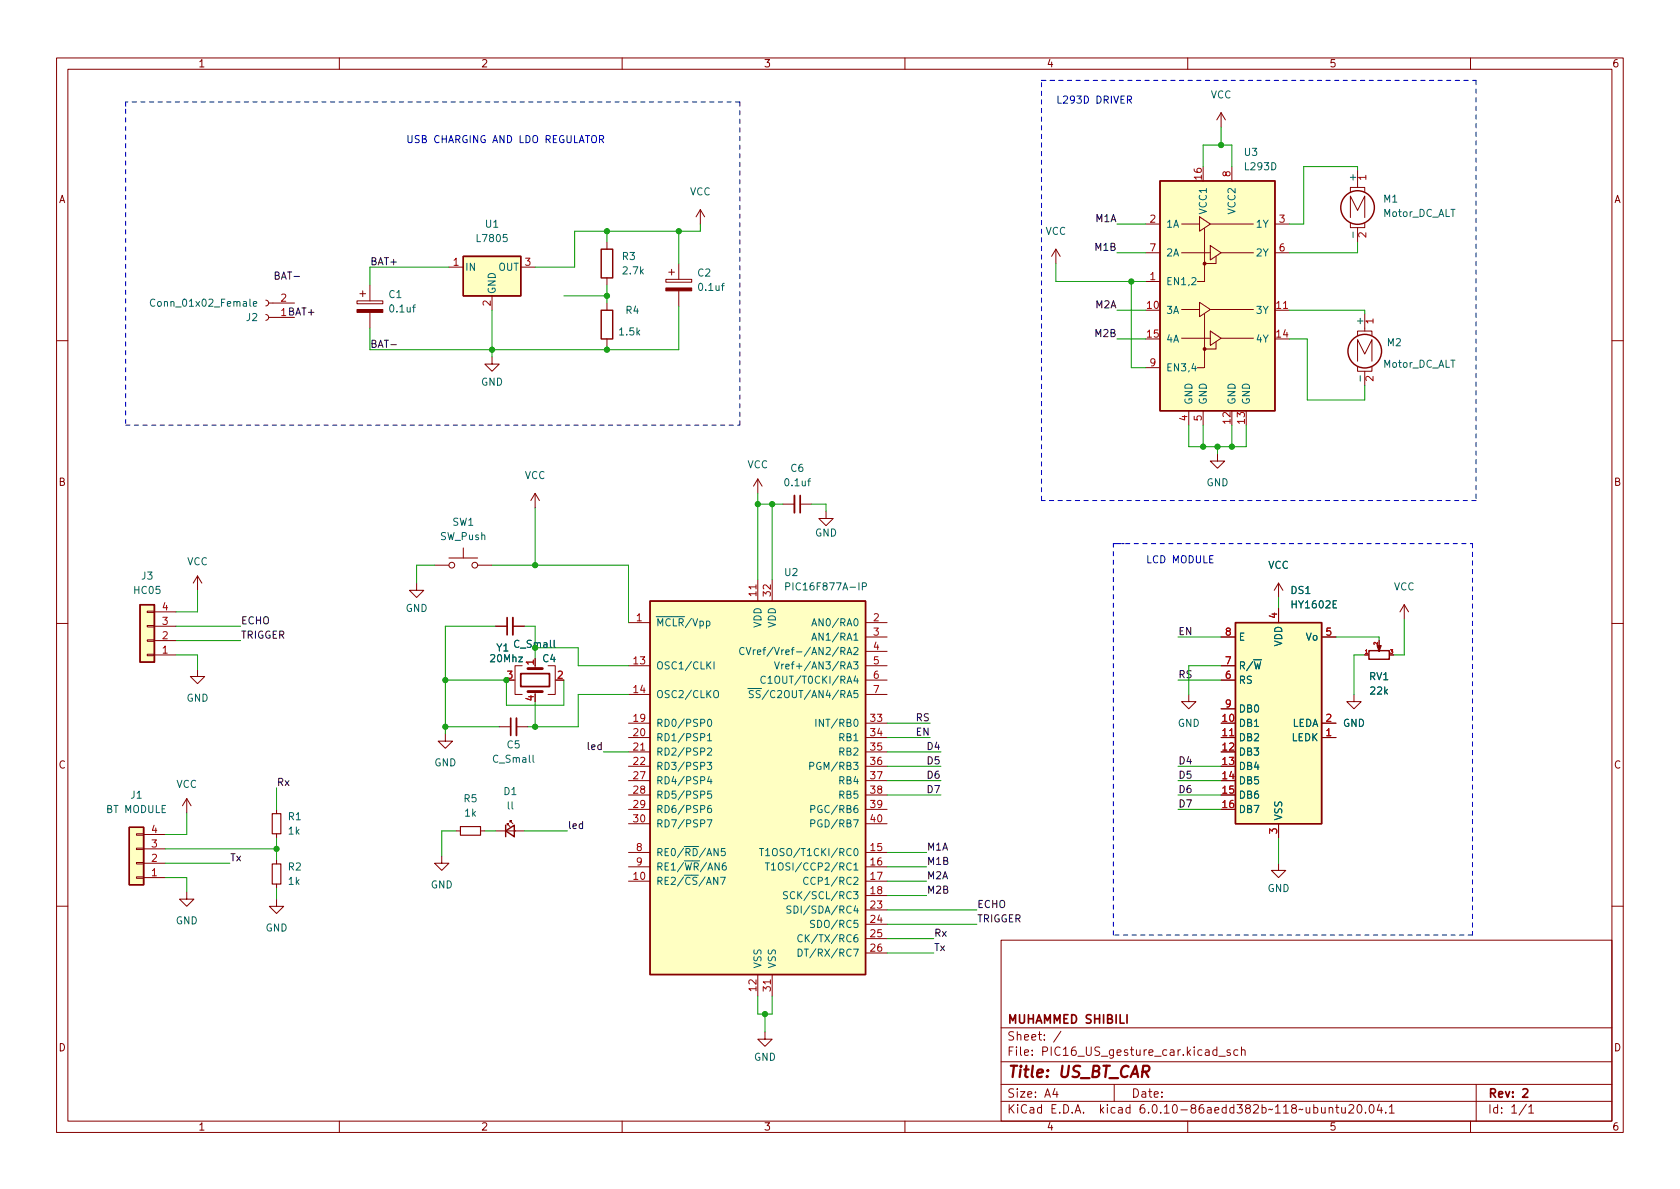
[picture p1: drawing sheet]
<svg xmlns="http://www.w3.org/2000/svg" width="297mm" height="210mm" viewBox="0 0 297 210" stroke-linecap="round" stroke-linejoin="round" font-family="sans-serif">
<g fill="none" stroke="#840000" stroke-width=".18">
<path d="M10 10.2h277v190.1h-277zM12 12.2h273v186.1h-273zM60 10.2v2M110 10.2v2M160 10.2v2M210 10.2v2M215.9 19.9l-.8 1.3M215.9 19.9v2.6M215.9 19.9l.8 1.3M260 10.2v2M123.8 37.1l-.7 1.2M123.8 37.1v2.5"/>
<path d="M123.8 37.1l.8 1.2M202.6 39.6h2.5M208.9 39.6h3.2M212.1 38.3l1.9 1.3-1.9 1.3zM214 39.6h7.6M217.8 29.5v2.5M225.4 39.6h2.6M238.8 39.5v.8h2.5v-.8M238.8 33.9v-.8h2.5v.8M238.8 38.5v-3.8l1.2 2.5 1.3-2.5v3.8M240 30.1v3M47 53.1l.3 .1 .2 .4-.2 .3-.3 .2"/>
<path d="M47 55.6l.3 .2 .2 .3-.2 .4-.3 .1M47.5 53.6h4.6M47.5 56.1h4.6M63.1 53.2h4.6v.5h-4.6zM63.6 51.9h1M64.1 51.4v1M65.4 50.4v2.8M65.4 55.2v2.8M79.4 47.2h2.5M87 52.3v2.6M92.1 47.2h2.5M107.3 42.8v1.3"/>
<path d="M107.3 49.1v1.3M107.3 53.6v1.3M107.3 59.9v1.3M117.7 49.4h4.6v.5h-4.6zM118.2 48.1h1.1M118.7 47.6v1M120 46.6v2.8M120 51.4v2.8M186.7 44.1l-.8 1.2M186.7 44.1v2.5M186.7 44.1l.8 1.2M202.6 44.7h2.5"/>
<path d="M202.6 49.8h2.5M208.9 59.8h5.1M208.9 54.7h3.2M208.9 44.7h5.1M212.1 53.5l1.9 1.2-1.9 1.3zM213 55.5v9.5h-1.3M213 40.4v9.4h-1.3M214 58.5l1.9 1.3-1.9 1.3zM214 43.4l1.9 1.3-1.9 1.3zM214 54.7h7.6M215 45.3v1.3h-2M215.9 59.8h5.7"/>
<path d="M215.9 44.7h5.7M225.4 44.7h2.6M225.4 54.9h2.6M240 59.3v-.8h2.6v.8M240 40.3v2.5M241.3 55.5v3M10 60.2h2M87 63.1v1.3h1.3l-1.3 1.3-1.3-1.3h1.3M202.6 65h2.5M210.2 72.6v2.6M212.7 72.6v2.6M215 60.4v1.3h-2"/>
<path d="M240 64.9v.8h2.6v-.8M240 63.9v-3.8l1.3 2.5 1.3-2.5v3.8M241.3 65.7v2.5M285 60.2h2M76.8 99.9h2.6M79.4 98.7h5.1M81.9 96.9v1.8M84.5 99.9h2.5M94.6 87.2l-.7 1.3M94.6 87.2v2.6M94.6 87.2l.8 1.3M134 84.7v2.5"/>
<path d="M134 84.7l-.8 1.3M134 84.7l.7 1.3M138.4 89.1h2.1M141.5 89.1h2M146 90.4v1.3h1.3l-1.3 1.3-1.2-1.3h1.2M215.3 80.3v1.2h1.2l-1.2 1.3-1.3-1.3h1.3M10 110.2h2M26 108.1h1.3v.2h-1.3zM26 110.6h1.3v.3h-1.3zM26 113.2h1.3v.2h-1.3zM26 115.7h1.3v.2h-1.3zM27.3 110.7h3.8"/>
<path d="M27.3 115.8h3.8M27.3 113.3h3.8M27.3 108.2h3.8M34.9 118.4v1.2h1.3l-1.3 1.3-1.2-1.3h1.2M34.9 101.8l-.7 1.3M34.9 101.8v2.6M34.9 101.8l.8 1.3M73.7 103.1v1.3h1.2l-1.2 1.3-1.3-1.3h1.3M87.6 110.7h2.1M90.7 110.7h2M92.3 117.7h-1.2v5.1h1.2M94.6 117.7v.5"/>
<path d="M96.9 117.7h1.3v5.1h-1.3M111.1 117.7h3.8M111.1 110.1h3.8M134 102.5v3.8M136.5 102.5v3.8M153 112.6h3.8M153 117.7h3.8M153 110.1h3.8M153 115.2h3.8M215.9 112.6h2.5M215.9 117.7h2.5M226.1 103.1l-.8 1.3"/>
<path d="M226.1 103.1v2.6M226.1 107.6v2.5M226.1 103.1l.7 1.3M233.7 112.6h2.5M248.3 106.9l-.8 1.3M248.3 106.9v2.6M248.3 106.9l.7 1.3M285 110.2h2M78.7 129.8v1.3h1.3l-1.3 1.2-1.2-1.2h1.2M88.3 128.5h2M91.3 128.5h2M94.6 122.3v.5"/>
<path d="M111.1 130.4h3.8M111.1 127.9h3.8M111.1 122.8h3.8M111.1 133h3.8M111.1 135.5h3.8M111.1 138h3.8M153 130.4h3.8M153 127.9h3.8M153 120.3h3.8M153 122.8h3.8M153 133h3.8M153 135.5h3.8"/>
<path d="M153 138h3.8M210.2 122.8v1.3h1.3l-1.3 1.2-1.3-1.2h1.3M215.9 130.4h2.5M215.9 120.3h2.5M215.9 125.3h2.5M233.7 130.4h2.5M233.7 127.9h2.5M239.4 122.8v1.3h1.3l-1.3 1.2-1.3-1.2h1.3M24.1 147.4h1.3v.3h-1.3zM24.1 150h1.3v.2h-1.3zM24.1 152.5h1.3v.3h-1.3zM24.1 155.1h1.3v.2h-1.3z"/>
<path d="M25.4 155.2h3.8M25.4 152.6h3.8M25.4 150.1h3.8M25.4 147.6h3.8M33 157.7v1.3h1.3l-1.3 1.3-1.3-1.3h1.3M33 141.2l-.7 1.3M33 141.2v2.6M33 141.2l.8 1.3M48.9 159v1.3h1.3l-1.3 1.2-1.3-1.2h1.3M48.9 143.1v.8M48.9 147.4v.8M48.9 152v.8"/>
<path d="M48.9 156.3v.8M78.1 151.4v1.2h1.3l-1.3 1.3-1.3-1.3h1.3M80.6 146.9h.8M85 146.9h.7M87.6 146.9h5.1M89.7 145.9v-.2h.2h-.2l.5 .5M90.2 145.4v-.2h.2h-.2l.5 .5M111.1 155.8h3.8M111.1 150.7h3.8M111.1 153.3h3.8M111.1 140.6h3.8M111.1 143.1h3.8"/>
<path d="M111.1 145.7h3.8M153 155.8h3.8M153 150.7h3.8M153 153.3h3.8M153 158.4h3.8M153 140.6h3.8M153 143.1h3.8M153 145.7h3.8M226.1 152.6v1.3h1.2l-1.2 1.3-1.3-1.3h1.3M226.1 145.7v2.5M10 160.2h2M134 172.3v3.8"/>
<path d="M136.5 172.3v3.8M153 160.9h3.8M153 163.4h3.8M153 166h3.8M153 168.5h3.8M177 166.3h108v32h-108zM285 160.2h2M60 198.3v2M110 198.3v2M135.3 182.5v1.3h1.2l-1.2 1.2-1.3-1.2h1.3M160 198.3v2M177 194.8h108"/>
<path d="M177 191.8h108M177 187.8h108M177 181.8h108M186.5 192.5l-.4 1h1M186.9 193v1M187.6 182.4l-1.3 1.9M197 191.8v3M210 198.3v2M215.1 185.7l-.4-.1-.3 .3v.4l.2 .3h.5M215.1 185.1v1.5M215.5 186.8h1.1M217.5 185.7l-.4-.1-.2 .2 .1 .3 .5 .1v.4h-.6"/>
<path d="M218.9 185.7l-.5-.1-.3 .3v.4l.2 .3h.6M219.5 185.8l.2-.2 .4 .1v.9M219.5 185.1v1.5M235 196l.2-.2 .4 .1v.9M235 195.8v1M236.1 195.8h.6M236.4 195.3v1.3l.3 .2M237.2 195.8l.1 1h.3l.3-.1M237.9 195.8v1M238.5 195.5l.6-.2 .2 .2 .1 .3-1 1h1M240.1 195.5l.2-.2a.81 .81 0 0 1 .6 .7 .81 .81 0 0 1-.3 .8h-.2a.81 .81 0 0 1-.3-1.3zM241.4 196.7v.1"/>
<path d="M242.3 195.4l.1-.1a.81 .81 0 0 1 .6 .7 .81 .81 0 0 1-.3 .8h-.1a.81 .81 0 0 1-.6-.6 .81 .81 0 0 1 .3-.8zM243.9 195.3l-.4 1h.9M244.2 195.8v1M245 196.7v.1M245.6 195.8l.5-.5v1.5M245.6 196.8h.9M260 198.3v2M261 191.8v6.5M269.9 195.3l-1.3 1.9M270.3 195.8l.4-.5v1.5M270.3 196.8h.9"/>
<circle cx="79.9" cy="99.9" r=".51"/>
<circle cx="83.9" cy="99.9" r=".51"/>
</g>
<path d="M141.5 87.6v3.1M89.7 109.2v3.1M92.1 119.1h5.1v2.3h-5.1zM90.3 127v3M199.3 179.4v1.5M269.3 192.7l.5-.2 .3 .2v.3l-.9 1h.9" fill="none" stroke="#840000" stroke-width=".3"/>
<g fill="none" stroke="#840000" stroke-width=".25">
<path d="M205.1 32h20.3v40.6h-20.3zM81.9 45.3h10.2v7h-10.2zM106.3 44.1h2v5h-2zM106.3 54.9h2v5h-2zM24.8 106.9h2.5v10.2h-2.5zM114.9 106.3h38.1v66h-38.1zM218.4 110.1h15.3v35.6h-15.3zM242 115.1h3.6v1.5h-3.6zM22.9 146.3h2.5v10.2h-2.5zM89.4 146.9l1.5-1v2zM89.4 145.9v2"/>
<circle cx="240" cy="36.7" r="2.97"/>
<circle cx="241.3" cy="62.1" r="2.97"/>
</g>
<g fill="#ffffc2" stroke="#ffffc2" stroke-width=".18">
<path d="M218.4 110.1h15.3v35.6h-15.3z"/>
<path d="M205.1 32h20.3v40.6h-20.3z"/>
<path d="M81.9 45.3h10.2v7h-10.2z"/>
<path d="M24.8 106.9h2.5v10.2h-2.5z"/>
<path d="M114.9 106.3h38.1v66h-38.1z"/>
<path d="M22.9 146.3h2.5v10.2h-2.5z"/>
</g>
<path d="M93.3 118.2h2.6M93.3 122.3h2.6" fill="none" stroke="#840000" stroke-width=".51"/>
<path d="M140.5 87.6v3.1M90.7 109.2v3.1M91.3 127v3" fill="none" stroke="#840000" stroke-width=".33"/>
<g fill="#840000" stroke="#840000" stroke-width=".18">
<path d="M63.1 54.7h4.6v.5h-4.6z"/>
<path d="M243.5 114.2h.7l-.4 1v-.3v.3z"/>
<path d="M117.7 50.9h4.6v.5h-4.6z"/>
<circle cx="213" cy="61.7" r=".25"/>
<circle cx="213" cy="46.6" r=".25"/>
</g>
<g fill="none" stroke="#006464" stroke-width=".18">
<path d="M27.4 53a.6 .6 0 0 0-.9 .4 .6 .6 0 0 0 .6 .8l.3-.2M44.8 53.7l.6-.1-.1-.2-.3-.1-.2 .2 .1 .6h.4M125.2 117.6l.5 .7M125.7 117l-.7 .8M126.2 117v1.3M131.6 114.6a.6 .6 0 0 0-.9 .4 .6 .6 0 0 0 .6 .8l.3-.2M131.9 114.5l.4 1.3 .5-1.3M133.2 114.9v.9M133.6 114.9l-.4 .3M133.9 115.3l.6-.1v-.2l-.4-.1-.2 .2 .1 .6h.5M135.3 119.7a.6 .6 0 0 0-.8 .4 .6 .6 0 0 0 .6 .7l.2-.1M135.8 119.9l.4-.3v1.2"/>
<path d="M136.9 117l.5 1.3 .4-1.3M138.2 117.5v.8M138.6 117.5l-.4 .2M138.9 103.7h.6l.2-.2-.1-.3-.7-.1v1.2M143.5 110.7l.5-1.3 .4 1.3M143.5 113.2l.5-1.3 .4 1.3M143.7 110.3h.6M143.7 112.9h.6M152.5 103.7h.6l.1-.2-.1-.3-.6-.1v1.2M125 134.8h.8l-.4 .5 .4 .1v.6l-.2 .1-.6-.1M125.1 130.1l.4-.4v1.3M125.1 132.4l.5-.1 .2 .3-.8 .9h.8"/>
<path d="M125.1 131h.7M125.2 127.3l.2-.1a.68 .68 0 0 1 .4 .6 .68 .68 0 0 1-.4 .7l-.2-.2-.1-.3zM125.4 137.3l-.3 .9h.8M125.7 137.8v.8M125.8 139.9h-.6l-.1 .6 .2-.1h.4l.1 .2v.4l-.2 .2-.5-.2M126.4 122.2l.1-.1a.43 .43 0 0 1 .5 .4v.5a.42 .42 0 0 1-.4 .4 .42 .42 0 0 1-.4-.4v-.5zM132.2 121.7h1.2M133.2 122.2l-.5-.1-.2 .1v.4l.6 .2 .1 .3-.2 .3-.5-.1M135.8 120.8h.7M143.2 135.5l.6-.1 .1-.2-.1-.3-.6-.1v1.3M144.3 127.2v1.3M125 145h.9l-.6 1.2"/>
<path d="M125.7 142.4l-.4 .1a.85 .85 0 0 0 0 1.2l.5-.1v-.4l-.2-.3-.4 .1-.1 .2M134.3 150h.7M134.6 150v1.3M135.3 152.6h.7M135.4 150.4l.3-.4v1.3M135.4 151.3h.7M135.7 152.6v1.3M136.4 153l.4-.4v1.3M136.4 153.9h.7M139.2 157.7h-.4l-.2 .1v.4l.5 .2 .1 .3-.2 .2h-.5M142.9 155.2a.6 .6 0 0 0-.9 .5 .6 .6 0 0 0 .6 .7l.3-.1M143.4 143.1l.6-.1 .1-.1-.1-.4-.6-.1v1.3"/>
<path d="M143.4 145.6h.6l.1-.2-.1-.3-.6-.1v1.2M139.8 160.3l-.4-.1-.2 .1v.4l.5 .2 .1 .3-.2 .3-.5-.1M141.1 167.8a.64 .64 0 0 1 .7 .7 .64 .64 0 0 1-.7 .6zM141.8 165.4a.6 .6 0 0 0-.8 .4 .6 .6 0 0 0 .6 .8l.2-.2M142.2 167.8h.7M144 162.8l-.5-.1-.1 .2v.3l.5 .3 .1 .3-.2 .2h-.5"/>
</g>
<path d="M48.1 152.8h1.6v3.5h-1.6zM48.1 143.9h1.6v3.5h-1.6zM81.4 146.2h3.6v1.5h-3.6z" fill="none" stroke="#840000" stroke-width=".2"/>
<path d="M69.1 60.9h1" fill="none" stroke="#0f0f0f" stroke-width=".18"/>
<path d="M199.3 17.6h.7l.1-.2-.1-.3-.7-.1v1.3M199.6 17.6l.5 .7M106 24.6h.6l.1-.2v-.3l-.7-.1v1.2M106.3 24.6l.4 .6" fill="none" stroke="#0000c2" stroke-width=".18"/>
<g fill="none" stroke="#0000c2" stroke-width=".18" stroke-dasharray=".8 .8">
<path d="M22.2 19.3v55.9M22.2 18v1.3M130.8 18h-108.6M184.1 14.2h3.2M184.1 14.2h76.9M261 14.2v74.3M22.2 75.2h108.6M130.8 75.2v-57.2M184.1 88.5v-74.3M196.8 96.1h2M197.5 96.1h62.8M260.3 96.1v69.2"/>
<path d="M261 88.5h-76.9M196.8 165.3v-69.2M260.3 165.3h-63.5"/>
</g>
<g fill="none" stroke="#009600" stroke-width=".18">
<path d="M123.8 39.6v1.3h-22.2v6.3h-7M197.5 39.6h5.1M212.7 29.5v-3.9h5.1v3.9M215.9 22.5v3.1M240 30.1v-.6h-9.5v10.1h-2.5M79.4 47.2h-14v3.2M87 54.9v8.2M99.7 52.3h7.6M107.3 40.9v1.9M107.3 50.4v3.2M120 54.2v7.6h-54.6v-3.8M120 40.9v5.7"/>
<path d="M186.7 46.6v3.2h15.9M197.5 59.9h5.1M197.5 54.9h5.1M197.5 44.7h5.1M200 49.8v15.2h2.6M228 59.9h3.1v10.8h10.2v-2.5M228 54.9h13.3v.6M240 42.8v1.9h-12M107.3 61.2v.6M210.2 75.2v3.8h10.1v-3.8M212.7 75.2v3.8M215.3 79v1.3"/>
<path d="M217.8 75.2v3.8M76.8 99.9h-3.1v3.2M87 99.9h24.1v10.2M94.6 89.8v10.1M134 87.2v15.3M134 89.1h4.4M136.5 89.1v13.4M143.5 89.1h2.5v1.3M31.1 115.8h3.8v2.6M31.1 110.7h11.4M31.1 113.3h11.4M34.9 104.4v3.8h-3.8"/>
<path d="M87.6 110.7h-8.9v19.1M92.7 110.7h1.9v5.8M94.6 114.5h7.6v3.2h8.9M208.3 112.6h7.6M215.9 117.7h-5.7v5.1M226.1 105.7v1.9M236.2 112.6h7.6v.7M241.3 115.8h-1.9v7M248.3 109.5v6.3h-1.9M48.9 139.3v3.8M78.7 120.3h10.8v4.4h10.2v-4.4M78.7 128.5h9.6"/>
<path d="M94.6 124.1v4.4M106.7 133h4.4M111.1 122.8h-8.9v5.7h-8.9M156.8 135.5h9.6M156.8 138h9.6M156.8 133h9.6M156.8 130.4h7.7M156.8 127.9h7.7M208.3 135.5h7.6M208.3 138h7.6M208.3 120.3h7.6M29.2 155.2h3.8v2.5"/>
<path d="M29.2 152.6h11.4M29.2 150.1h19.7M33 143.8v3.8h-3.8M48.9 148.2v3.8M48.9 157.1v1.9M80.6 146.9h-2.5v4.5M85.7 146.9h1.9M92.7 146.9h7.6M156.8 140.6h9.6M156.8 150.7h7M156.8 158.4h7M156.8 155.8h7"/>
<path d="M156.8 153.3h7M208.3 140.6h7.6M208.3 143.1h7.6M226.1 148.2v4.4M134 176.1v3.2h2.5v-3.2M135.3 179.3v3.2M156.8 160.9h15.9M156.8 166h8.3M156.8 163.4h15.9M156.8 168.5h8.3"/>
</g>
<g fill="#009600" stroke="#009600" stroke-width=".18">
<circle cx="48.9" cy="150.1" r=".46"/>
<circle cx="94.6" cy="99.9" r=".46"/>
<circle cx="78.7" cy="120.3" r=".46"/>
<circle cx="89.5" cy="120.3" r=".46"/>
<circle cx="78.7" cy="128.5" r=".46"/>
<circle cx="94.6" cy="128.5" r=".46"/>
<circle cx="107.3" cy="61.8" r=".46"/>
<circle cx="87" cy="61.8" r=".46"/>
<circle cx="120" cy="40.9" r=".46"/>
<circle cx="107.3" cy="40.9" r=".46"/>
<circle cx="107.3" cy="52.3" r=".46"/>
<circle cx="135.3" cy="179.3" r=".46"/>
<circle cx="134" cy="89.1" r=".46"/>
<circle cx="136.5" cy="89.1" r=".46"/>
<circle cx="200" cy="49.8" r=".46"/>
<circle cx="215.9" cy="25.6" r=".46"/>
<circle cx="217.8" cy="79" r=".46"/>
<circle cx="215.3" cy="79" r=".46"/>
<circle cx="212.7" cy="79" r=".46"/>
</g>
<text font-size="2.8" fill="#840000" x="178" y="190.6">Title: US_BT_CAR</text>
<g font-size="2.1" fill="#840000">
<text x="178" y="184">Sheet: /</text>
<text x="178" y="181">MUHAMMED SHIBILI</text>
<text x="178" y="186.7">File: PIC16_US_gesture_car.kicad_sch</text>
<text x="178" y="196.9">KiCad E.D.A. kicad 6.0.10-86aedd382b~118~ubuntu20.04.1</text>
<text x="178" y="194.1">Size: A4</text>
<text x="200" y="194.1">Date:</text>
<text x="263" y="194.1">Rev: 2</text>
<text x="263" y="196.9">Id: 1/1</text>
</g>
<g font-size="1.8" fill="#840000">
<text x="35" y="11.9">1</text>
<text x="85" y="11.9">2</text>
<text x="135" y="11.9">3</text>
<text x="185" y="11.9">4</text>
<text x="235" y="11.9">5</text>
<text x="285" y="11.9">6</text>
<text x="10.3" y="35.9">A</text>
<text x="285.3" y="35.9">A</text>
<text x="10.3" y="85.9">B</text>
<text x="285.3" y="85.9">B</text>
<text x="10.3" y="135.9">C</text>
<text x="285.3" y="135.9">C</text>
<text x="10.3" y="185.9">D</text>
<text x="285.3" y="185.9">D</text>
<text x="35" y="199.9">1</text>
<text x="85" y="199.9">2</text>
<text x="135" y="199.9">3</text>
<text x="185" y="199.9">4</text>
<text x="235" y="199.9">5</text>
<text x="285" y="199.9">6</text>
</g>
<g font-size="1.8" fill="#006464">
<text x="214" y="17.4">VCC</text>
<text x="220" y="27.6">U3</text>
<text x="122" y="34.5">VCC</text>
<text x="220.2" y="30.1">L293D</text>
<text x="239.8" y="31.9" transform="rotate(-90 239.8 31.9)">+</text>
<text x="244.7" y="35.8">M1</text>
<text x="85.9" y="40.3">U1</text>
<text x="184.8" y="41.5">VCC</text>
<text x="206.1" y="40.3">1A</text>
<text x="213.4" y="37.7" transform="rotate(-90 213.4 37.7)">VCC1</text>
<text x="218.4" y="37.7" transform="rotate(-90 218.4 37.7)">VCC2</text>
<text x="222.2" y="40.3">1Y</text>
<text x="239.8" y="41.8" transform="rotate(-90 239.8 41.8)">-</text>
<text x="244.5" y="38.3">Motor_DC_ALT</text>
<text x="82.2" y="47.9">IN</text>
<text x="84.5" y="42.8">L7805</text>
<text x="88.1" y="47.9">OUT</text>
<text x="110" y="46">R3</text>
<text x="206.1" y="45.3">2A</text>
<text x="222.2" y="45.3">2Y</text>
<text x="68.8" y="52.7">C1</text>
<text x="87.6" y="52.1" transform="rotate(-90 87.6 52.1)">GND</text>
<text x="110.2" y="48.5">2.7k</text>
<text x="123.4" y="48.9">C2</text>
<text x="123.7" y="51.4">0.1uf</text>
<text x="206.1" y="50.4">EN1,2</text>
<text x="27.2" y="54.2">Conn_01x02_Female</text>
<text x="43.6" y="56.8">J2</text>
<text x="69" y="55.2">0.1uf</text>
<text x="109.6" y="59.3">1.5k</text>
<text x="110.7" y="55.5">R4</text>
<text x="206.1" y="55.5">3A</text>
<text x="222.2" y="55.5">3Y</text>
<text x="241" y="57.3" transform="rotate(-90 241 57.3)">+</text>
<text x="206.1" y="60.6">4A</text>
<text x="206.1" y="65.7">EN3,4</text>
<text x="222.2" y="60.6">4Y</text>
<text x="244.5" y="65">Motor_DC_ALT</text>
<text x="245.3" y="61.2">M2</text>
<text x="85" y="68.2">GND</text>
<text x="210.8" y="71.6" transform="rotate(-90 210.8 71.6)">GND</text>
<text x="213.4" y="71.6" transform="rotate(-90 213.4 71.6)">GND</text>
<text x="218.4" y="71.6" transform="rotate(-90 218.4 71.6)">GND</text>
<text x="221" y="71.6" transform="rotate(-90 221 71.6)">GND</text>
<text x="241" y="67.2" transform="rotate(-90 241 67.2)">-</text>
<text x="132.1" y="82.8">VCC</text>
<text x="139.8" y="83.4">C6</text>
<text x="92.7" y="84.7">VCC</text>
<text x="138.9" y="86">0.1uf</text>
<text x="213.3" y="86">GND</text>
<text x="77.8" y="95.5">SW_Push</text>
<text x="80" y="93">SW1</text>
<text x="144.1" y="94.9">GND</text>
<text x="33.1" y="99.9">VCC</text>
<text x="138.8" y="101.8">U2</text>
<text x="224.2" y="100.6">VCC</text>
<text x="23.8" y="105">HC05</text>
<text x="25.1" y="102.5">J3</text>
<text x="139.8" y="104.4">PIC16F877A-IP</text>
<text x="228.3" y="105">DS1</text>
<text x="228.6" y="107.6">HY1602E</text>
<text x="246.4" y="104.4">VCC</text>
<text x="71.7" y="108.2">GND</text>
<text x="116" y="110.7">~{MCLR}/Vpp</text>
<text x="134.6" y="111" transform="rotate(-90 134.6 111)">VDD</text>
<text x="137.2" y="111" transform="rotate(-90 137.2 111)">VDD</text>
<text x="144.5" y="110.7">AN0/RA0</text>
<text x="144.5" y="113.3">AN1/RA1</text>
<text x="218.9" y="113.3">E</text>
<text x="230.9" y="113.3">Vo</text>
<text x="86.8" y="117.1">20Mhz</text>
<text x="87.8" y="115.2">Y1</text>
<text x="96" y="117.1">C4</text>
<text x="116" y="118.4">OSC1/CLKI</text>
<text x="134.7" y="115.8">CVref/Vref-/AN2/RA2</text>
<text x="139.5" y="118.4">Vref+/AN3/RA3</text>
<text x="218.9" y="118.4">R/~{W}</text>
<text x="226.7" y="114.3" transform="rotate(-90 226.7 114.3)">VDD</text>
<text x="33" y="124.1">GND</text>
<text x="116" y="123.4">OSC2/CLKO</text>
<text x="133.7" y="123.4">~{SS}/C2OUT/AN4/RA5</text>
<text x="136.4" y="120.9">C1OUT/T0CKI/RA4</text>
<text x="218.9" y="120.9">RS</text>
<text x="218.9" y="126">DB0</text>
<text x="242.1" y="120.3">RV1</text>
<text x="242.4" y="122.8">22k</text>
<text x="116" y="128.5">RD0/PSP0</text>
<text x="116" y="131.1">RD1/PSP1</text>
<text x="145.1" y="128.5">INT/RB0</text>
<text x="148.5" y="131.1">RB1</text>
<text x="208.2" y="128.5">GND</text>
<text x="218.9" y="128.5">DB1</text>
<text x="218.9" y="131.1">DB2</text>
<text x="228.4" y="131.1">LEDK</text>
<text x="228.4" y="128.5">LEDA</text>
<text x="237.4" y="128.5">GND</text>
<text x="76.8" y="135.5">GND</text>
<text x="87.3" y="134.9">C_Small</text>
<text x="89.7" y="132.3">C5</text>
<text x="116" y="133.6">RD2/PSP2</text>
<text x="116" y="136.1">RD3/PSP3</text>
<text x="144" y="136.1">PGM/RB3</text>
<text x="148.5" y="133.6">RB2</text>
<text x="218.9" y="133.6">DB3</text>
<text x="218.9" y="136.1">DB4</text>
<text x="18.9" y="143.8">BT MODULE</text>
<text x="23.1" y="141.2">J1</text>
<text x="31.2" y="139.3">VCC</text>
<text x="82.1" y="141.9">R5</text>
<text x="89.1" y="140.6">D1</text>
<text x="89.7" y="143.1">ll</text>
<text x="116" y="138.7">RD4/PSP4</text>
<text x="116" y="141.2">RD5/PSP5</text>
<text x="116" y="143.8">RD6/PSP6</text>
<text x="144.2" y="143.8">PGC/RB6</text>
<text x="148.5" y="138.7">RB4</text>
<text x="148.5" y="141.2">RB5</text>
<text x="218.9" y="138.7">DB5</text>
<text x="218.9" y="141.2">DB6</text>
<text x="218.9" y="143.8">DB7</text>
<text x="51" y="145">R1</text>
<text x="51" y="147.6">1k</text>
<text x="82.2" y="144.4">1k</text>
<text x="116" y="146.3">RD7/PSP7</text>
<text x="144.2" y="146.3">PGD/RB7</text>
<text x="226.7" y="145.2" transform="rotate(-90 226.7 145.2)">VSS</text>
<text x="51" y="153.9">R2</text>
<text x="116" y="151.4">RE0/~{RD}/AN5</text>
<text x="116" y="153.9">RE1/~{WR}/AN6</text>
<text x="136.4" y="151.4">T1OSO/T1CKI/RC0</text>
<text x="137.7" y="153.9">T1OSI/CCP2/RC1</text>
<text x="51" y="156.5">1k</text>
<text x="76.1" y="157.1">GND</text>
<text x="116" y="156.5">RE2/~{CS}/AN7</text>
<text x="140.2" y="159">SCK/SCL/RC3</text>
<text x="140.8" y="161.5">SDI/SDA/RC4</text>
<text x="143.3" y="156.5">CCP1/RC2</text>
<text x="224.1" y="157.7">GND</text>
<text x="31.1" y="163.4">GND</text>
<text x="46.9" y="164.7">GND</text>
<text x="142.7" y="166.6">CK/TX/RC6</text>
<text x="144.2" y="164.1">SDO/RC5</text>
<text x="134.6" y="171.3" transform="rotate(-90 134.6 171.3)">VSS</text>
<text x="137.2" y="171.3" transform="rotate(-90 137.2 171.3)">VSS</text>
<text x="142.7" y="169.2">DT/RX/RC7</text>
<text x="133.3" y="187.6">GND</text>
</g>
<g font-size="1.8" fill="#0000c2">
<text x="186.7" y="18.3">L293D DRIVER</text>
<text x="71.8" y="25.3">USB CHARGING AND LDO REGULATOR</text>
<text x="202.6" y="99.6">LCD MODULE</text>
</g>
<g font-size="1.8" fill="#a90000">
<text x="212.5" y="31.7" transform="rotate(-90 212.5 31.7)">16</text>
<text x="217.6" y="31.2" transform="rotate(-90 217.6 31.2)">8</text>
<text x="241.6" y="31.9" transform="rotate(-90 241.6 31.9)">1</text>
<text x="203.3" y="39.4">2</text>
<text x="226.2" y="39.4">3</text>
<text x="80.2" y="47">1</text>
<text x="92.9" y="47">3</text>
<text x="203.3" y="44.4">7</text>
<text x="226.2" y="44.4">6</text>
<text x="241.6" y="42" transform="rotate(-90 241.6 42)">2</text>
<text x="49.7" y="53.3">2</text>
<text x="203.3" y="49.5">1</text>
<text x="86.7" y="54.1" transform="rotate(-90 86.7 54.1)">2</text>
<text x="202.9" y="54.6">10</text>
<text x="202.9" y="59.7">15</text>
<text x="225.7" y="54.6">11</text>
<text x="225.7" y="59.7">14</text>
<text x="242.8" y="57.3" transform="rotate(-90 242.8 57.3)">1</text>
<text x="203.3" y="64.8">9</text>
<text x="242.8" y="67.4" transform="rotate(-90 242.8 67.4)">2</text>
<text x="209.9" y="74.4" transform="rotate(-90 209.9 74.4)">4</text>
<text x="212.5" y="74.4" transform="rotate(-90 212.5 74.4)">5</text>
<text x="217.6" y="74.9" transform="rotate(-90 217.6 74.9)">12</text>
<text x="220.1" y="74.9" transform="rotate(-90 220.1 74.9)">13</text>
<text x="28.7" y="107.9">4</text>
<text x="133.7" y="105.4" transform="rotate(-90 133.7 105.4)">11</text>
<text x="136.3" y="105.4" transform="rotate(-90 136.3 105.4)">32</text>
<text x="28.7" y="113">2</text>
<text x="28.7" y="110.5">3</text>
<text x="112.5" y="109.8">1</text>
<text x="154.4" y="109.8">2</text>
<text x="154.4" y="112.4">3</text>
<text x="216.7" y="112.4">8</text>
<text x="225.8" y="109.3" transform="rotate(-90 225.8 109.3)">4</text>
<text x="234.5" y="112.4">5</text>
<text x="28.7" y="115.6">1</text>
<text x="94.4" y="117.6" transform="rotate(-90 94.4 117.6)">1</text>
<text x="112" y="117.5">13</text>
<text x="154.4" y="114.9">4</text>
<text x="154.4" y="117.5">5</text>
<text x="216.7" y="117.5">7</text>
<text x="89.7" y="120">3</text>
<text x="94.4" y="123.9" transform="rotate(-90 94.4 123.9)">4</text>
<text x="98.6" y="120">2</text>
<text x="112" y="122.5">14</text>
<text x="154.4" y="120">6</text>
<text x="154.4" y="122.5">7</text>
<text x="216.7" y="120">6</text>
<text x="216.7" y="125.1">9</text>
<text x="112" y="127.6">19</text>
<text x="112" y="130.2">20</text>
<text x="154" y="127.6">33</text>
<text x="154" y="130.2">34</text>
<text x="216.2" y="127.6">10</text>
<text x="216.2" y="130.2">11</text>
<text x="234.5" y="130.2">1</text>
<text x="234.5" y="127.6">2</text>
<text x="112" y="132.7">21</text>
<text x="112" y="135.2">22</text>
<text x="112" y="137.8">27</text>
<text x="154" y="132.7">35</text>
<text x="154" y="135.2">36</text>
<text x="154" y="137.8">37</text>
<text x="216.2" y="132.7">12</text>
<text x="216.2" y="135.2">13</text>
<text x="216.2" y="137.8">14</text>
<text x="112" y="140.3">28</text>
<text x="112" y="142.9">29</text>
<text x="154" y="140.3">38</text>
<text x="154" y="142.9">39</text>
<text x="216.2" y="140.3">15</text>
<text x="216.2" y="142.9">16</text>
<text x="26.8" y="149.9">3</text>
<text x="26.8" y="147.3">4</text>
<text x="112" y="145.4">30</text>
<text x="154" y="145.4">40</text>
<text x="225.8" y="147.4" transform="rotate(-90 225.8 147.4)">3</text>
<text x="26.8" y="154.9">1</text>
<text x="26.8" y="152.4">2</text>
<text x="112" y="155.6">10</text>
<text x="112.5" y="150.5">8</text>
<text x="112.5" y="153">9</text>
<text x="154" y="150.5">15</text>
<text x="154" y="153">16</text>
<text x="154" y="155.6">17</text>
<text x="154" y="158.1">18</text>
<text x="154" y="160.6">23</text>
<text x="154" y="163.2">24</text>
<text x="154" y="165.7">25</text>
<text x="154" y="168.3">26</text>
<text x="133.7" y="175.2" transform="rotate(-90 133.7 175.2)">12</text>
<text x="136.3" y="175.2" transform="rotate(-90 136.3 175.2)">31</text>
</g>
<g font-size="1.8" fill="#0f0f0f">
<text x="193.8" y="39.3">M1A</text>
<text x="65.4" y="46.9">BAT+</text>
<text x="193.8" y="44.3">M1B</text>
<text x="49.1" y="49.4">BAT-</text>
<text x="49.7" y="55.9">1 BAT+</text>
<text x="193.8" y="59.6">M2B</text>
<text x="193.8" y="54.5">M2A</text>
<text x="65.4" y="61.5">BAT-</text>
<text x="42.5" y="112.9">TRIGGER</text>
<text x="42.5" y="110.4">ECHO</text>
<text x="208.3" y="112.3">EN</text>
<text x="208.3" y="119.9">RS</text>
<text x="162" y="127.5">RS</text>
<text x="162" y="130.1">EN</text>
<text x="104.1" y="132.6">led</text>
<text x="164.1" y="132.6">D4</text>
<text x="164.1" y="135.2">D5</text>
<text x="164.1" y="137.7">D6</text>
<text x="208.3" y="137.7">D5</text>
<text x="208.3" y="135.2">D4</text>
<text x="48.9" y="139">Rx</text>
<text x="164.1" y="140.2">D7</text>
<text x="208.3" y="140.2">D6</text>
<text x="208.3" y="142.8">D7</text>
<text x="100.3" y="146.6">led</text>
<text x="40.6" y="152.3">Tx</text>
<text x="163.8" y="152.9">M1B</text>
<text x="163.8" y="155.5">M2A</text>
<text x="163.8" y="150.4">M1A</text>
<text x="163.8" y="158">M2B</text>
<text x="172.7" y="160.6">ECHO</text>
<text x="165.1" y="165.6">Rx</text>
<text x="172.7" y="163.1">TRIGGER</text>
<text x="165.1" y="168.2">Tx</text>
</g>
<text font-size="1.8" fill="#009600" x="91" y="114.5">C_Small</text>
<g font-size=".9" fill="#a90000">
<text x="241.4" y="115.6">1</text>
<text x="243.6" y="114" transform="rotate(-90 243.6 114)">2</text>
<text x="245.8" y="115.6">3</text>
</g>
</svg>
